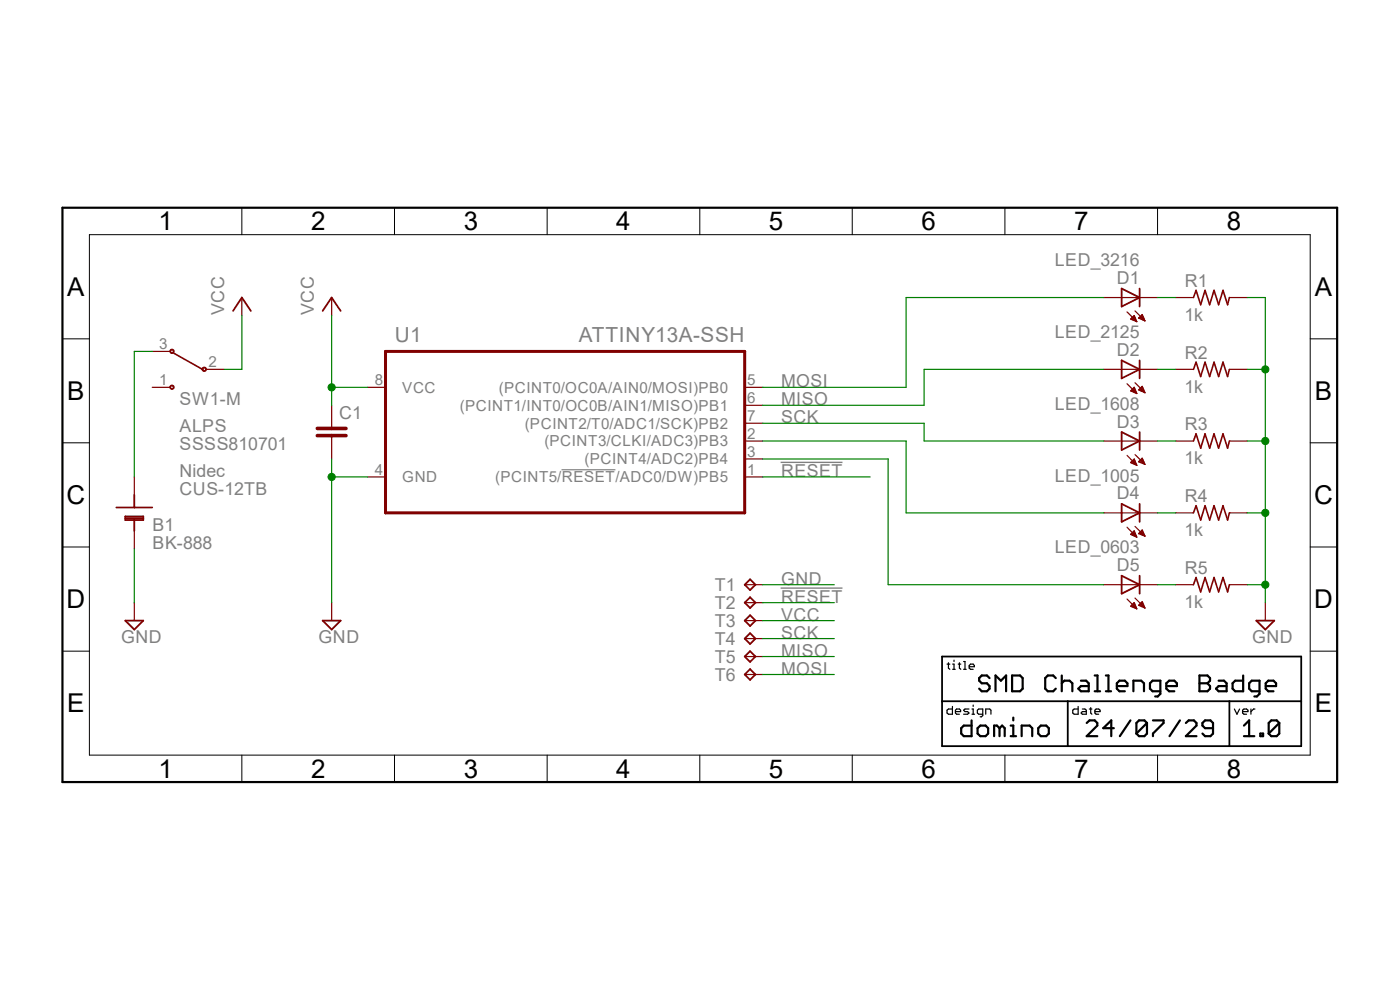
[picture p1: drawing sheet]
<svg xmlns="http://www.w3.org/2000/svg" width="297mm" height="210mm" viewBox="0 0 297 210" stroke-linecap="round" stroke-linejoin="round" font-family="sans-serif">
<path d="M119.1 99.7h11.5" fill="none" stroke="#808080" stroke-width=".25"/>
<path d="M165.6 98.1h13.1M165.6 124.8h13.1" fill="none" stroke="#808080" stroke-width=".3"/>
<g fill="none" stroke="#800000" stroke-width=".25">
<path d="M32.3 74.5h3.8M43.7 78.4h3.8M234.1 78.4h11.5M234.1 63.1h11.5M239.1 66.2l2.1 2M239.9 67.7l.7-.8 .6 1.3zM239.9 67.6h1M240 67.5h.9M240.2 67.8h.8M240.2 67.4h.6M240.4 67.2h.3M240.5 67h.2"/>
<path d="M240.6 68h.5M240.8 66l2.1 2.1M241 68.2h.1M241.6 67.5h1.1M241.6 67.5l1.3 .6M241.6 67.5l.7-.8 .6 1.4M241.7 67.4h.9M241.9 67.2h.6M242 67.6h.7M242.1 67h.3M242.2 66.8h.2M242.4 67.8h.4"/>
<path d="M242.7 68h.2M249.4 78.4h3.8M249.4 63.1h3.8M260.8 78.4h3.8M260.8 63.1h3.8M32.3 82.2h3.8M234.1 93.6h11.5M239.1 81.4l2.1 2.1M239.1 96.6l2.1 2.1M239.9 82.8h1M239.9 98.2h1.1M240 98h.9"/>
<path d="M240.1 83h.9M240.1 82.7h.7M240.2 97.8h.6M240.3 82.5h.5M240.3 98.3h.7M240.3 97.7h.4M240.4 82.3h.3M240.5 83.2h.5M240.5 97.5h.2M240.6 82.2h.1M240.6 82.2l-.7 .7 1.3 .6M240.6 82.2l.6 1.3"/>
<path d="M240.6 97.4l.6 1.3-1.3-.6zM240.7 98.5h.4M240.8 81.2l2.1 2.1M240.8 96.4l2.1 2.1M240.8 83.3h.3M241.1 98.7h.1M241.6 82.7l.7-.7 .6 1.3zM241.6 98l.7-.8 .6 1.3zM241.6 82.7h1.1M241.7 97.8h.9M241.7 98h1M241.8 82.5h.8"/>
<path d="M241.9 82.8h.8M241.9 97.7h.6M241.9 82.3h.6M242 97.5h.5M242.1 82.2h.3M242.1 98.2h.6M242.2 97.4h.2M242.2 83h.6M242.3 82h.1M242.5 98.3h.3M242.6 83.2h.3M242.9 98.5h.1"/>
<path d="M249.4 93.6h3.8M260.8 93.6h3.8M28.5 101.2v3.8M28.5 112.6v3.8M234.1 108.8h11.5M239.1 111.8l2.1 2.2M239.9 113.4l1.3 .6M239.9 113.4l.7-.8 .6 1.4M239.9 113.4h1M240 113.2h.9M240.2 113.5h.8M240.2 113h.6"/>
<path d="M240.4 112.9h.3M240.5 112.7h.2M240.6 113.7h.5M240.8 111.7l2.1 2M241 113.8h.1M241.6 113.2l.7-.8 .6 1.3zM241.6 113.2h1.1M241.7 113h.9M241.9 112.9h.6M242 113.4h.7M242.1 112.7h.3M242.2 112.5h.2"/>
<path d="M242.4 113.5h.4M242.7 113.7h.2M249.4 108.8h3.8M260.8 108.8h3.8M28.5 127.8v3.9M70.4 127.8v3.9M158 131.7h3.8M158 135.5h3.8M158 139.3h3.8M158 127.8h3.8M158 124h3.8M234.1 124h11.5"/>
<path d="M239.1 127.1l2.1 2.1M239.9 128.6l.7-.8 .6 1.4zM239.9 128.5h1M240.1 128.7h.9M240.1 128.4h.7M240.2 128.2h.6M240.4 128h.3M240.5 128.9h.5M240.6 127.9h.1M240.8 126.9l2.1 2.1M240.8 129h.3M241.6 128.4h1.1"/>
<path d="M241.8 128.2h.8M241.9 128.5h.8M241.9 128h.6M242.1 127.9h.3M242.2 128.7h.6M242.3 127.7h.1M242.3 127.6l.6 1.4-1.3-.6zM242.6 128.9h.3M249.4 124h3.8M260.8 124h3.8M268.4 127.8v3.9M158 143.1h3.8"/>
</g>
<g fill="none" stroke="#800000" stroke-width=".38">
<path d="M238 76.5l3.8 1.9-3.8 1.9zM238 61.2l3.8 1.9-3.8 1.9zM241.8 61.2v3.8M241.8 76.5v3.8M238 91.7l3.8 1.9-3.8 1.9zM241.8 91.7v3.8M24.7 107.7h7.6M26.6 109.6h3.8v.7h-3.8zM26.6 109.9h3.8M28.5 105v2.7M28.5 110.3v2.3M238 106.9l3.8 1.9-3.8 1.9z"/>
<path d="M241.8 106.9v3.8M26.6 131.7h3.8l-1.9 1.9zM68.5 131.7h3.8l-1.9 1.9zM158 124l1.1-1.1 1.2 1.1-1.2 1.2zM159.1 130.5l1.2 1.2-1.2 1.1-1.1-1.1zM159.1 134.3l1.2 1.2-1.2 1.1-1.1-1.1zM159.1 138.1l1.2 1.2-1.2 1.1-1.1-1.1zM159.1 126.7l1.2 1.1-1.2 1.2-1.1-1.2zM238 122.1l3.8 1.9-3.8 1.9zM241.8 122.1v3.8M266.5 131.7h3.8l-1.9 1.9zM159.1 141.9l1.2 1.2-1.2 1.1-1.1-1.1z"/>
</g>
<path d="M253.2 78.4l.5-1.6 1 3.1 1-3.1 .9 3.1 1-3.1 .9 3.1 1-3.1 .9 3.1 .4-1.5M253.2 63.1l.5-1.5 1 3 1-3 .9 3 1-3 .9 3 1-3 .9 3 .4-1.5M253.2 93.6l.5-1.6 1 3.1 1-3.1 .9 3.1 1-3.1 .9 3.1 1-3.1 .9 3.1 .4-1.5M253.2 108.8l.5-1.5 1 3 1-3 .9 3 1-3 .9 3 1-3 .9 3 .4-1.5M253.2 124l.5-1.5 1 3.1 1-3.1 .9 3.1 1-3.1 .9 3.1 1-3.1 .9 3.1 .4-1.6" fill="none" stroke="#800000" stroke-width=".34"/>
<path d="M42.9 78.1l.3-.2 .5 .2v.5l-.2 .2h-.3l-.4-.4 .6-.3a.31 .31 0 0 1 .2 .2 .31 .31 0 0 1-.2 .3l-.6-.2z" fill-rule="evenodd" fill="#800000"/>
<path d="M42.9 78.1l.3-.2 .5 .2v.5l-.2 .2h-.3l-.4-.4 .6-.3a.31 .31 0 0 1 .2 .2 .31 .31 0 0 1-.2 .3l-.6-.2z" fill="none" stroke="#800000" stroke-width=".21"/>
<path d="M36.1 81.9l.2-.2 .6 .2v.5l-.3 .2h-.3l-.3-.4h.2l.2-.3a.3 .3 0 0 1 .3 .1 .3 .3 0 0 1 0 .3l-.3 .1-.2-.2h-.2z" fill-rule="evenodd" fill="#800000"/>
<path d="M36.1 81.9l.2-.2 .6 .2v.5l-.3 .2h-.3l-.3-.4h.2l.2-.3a.3 .3 0 0 1 .3 .1 .3 .3 0 0 1 0 .3l-.3 .1-.2-.2h-.2z" fill="none" stroke="#800000" stroke-width=".21"/>
<path d="M36.1 74.3l.2-.2 .6 .2v.5l-.3 .2h-.3l-.3-.5h.2l.2-.2a.3 .3 0 0 1 .3 .1 .3 .3 0 0 1 0 .3l-.3 .1-.2-.3h-.2z" fill-rule="evenodd" fill="#800000"/>
<path d="M36.1 74.3l.2-.2 .6 .2v.5l-.3 .2h-.3l-.3-.5h.2l.2-.2a.3 .3 0 0 1 .3 .1 .3 .3 0 0 1 0 .3l-.3 .1-.2-.3h-.2z" fill="none" stroke="#800000" stroke-width=".21"/>
<path d="M36.9 74.9l6.1 3.5" fill="none" stroke="#800000" stroke-width=".34"/>
<path d="M51.3 63.1v3.8M70.4 63.1v3.8M70.4 86v4.9M70.4 92.4v5M78 82.2h3.8M158 82.2h3.8M158 86h3.8M158 89.8h3.8M158 93.6h3.8M158 97.4h3.8M78 101.2h3.8M158 101.2h3.8" fill="none" stroke="#800000" stroke-width=".25"/>
<path d="M81.8 74.5h76.2v34.3h-76.2z" fill="none" stroke="#800000" stroke-width=".64"/>
<path d="M49.4 66l1.9-2.9 1.9 2.9M68.5 66l1.9-2.9 1.9 2.9" fill="none" stroke="#800000" stroke-width=".38"/>
<path d="M67.3 90.9h6.1M67.3 92.4h6.1" fill="none" stroke="#800000" stroke-width=".76"/>
<g fill="none" stroke="#008000" stroke-width=".25">
<path d="M234.1 78.4h-38.1v7.6h-34.2M234.1 63.1h-41.9v19.1h-30.4M245.6 78.4h3.8M245.6 63.1h3.8M70.4 97.4v30.4M161.8 93.6h30.4v15.2h41.9M161.8 89.8h34.2v3.8h38.1M161.8 97.4h26.6v26.6h45.7M245.6 93.6h3.8M28.5 116.4v11.4M70.4 101.2h7.6M245.6 108.8h3.8"/>
<path d="M161.8 139.3h15.2M161.8 135.5h15.2M245.6 124h3.8M161.8 143.1h15.2"/>
</g>
<circle cx="70.4" cy="101.2" r=".76" fill="#008000"/>
<circle cx="70.4" cy="101.2" r=".76" fill="none" stroke="#008000" stroke-width=".21"/>
<path d="M264.6 78.4h3.8v49.4M264.6 93.6h3.8" fill="none" stroke="#008000" stroke-width=".25"/>
<circle cx="268.4" cy="93.6" r=".76" fill="#008000"/>
<circle cx="268.4" cy="93.6" r=".76" fill="none" stroke="#008000" stroke-width=".21"/>
<path d="M264.6 108.8h3.8" fill="none" stroke="#008000" stroke-width=".25"/>
<circle cx="268.4" cy="108.8" r=".76" fill="#008000"/>
<circle cx="268.4" cy="108.8" r=".76" fill="none" stroke="#008000" stroke-width=".21"/>
<path d="M264.6 124h3.8" fill="none" stroke="#008000" stroke-width=".25"/>
<circle cx="268.4" cy="124" r=".76" fill="#008000"/>
<circle cx="268.4" cy="124" r=".76" fill="none" stroke="#008000" stroke-width=".21"/>
<path d="M264.6 63.1h3.8v15.3" fill="none" stroke="#008000" stroke-width=".25"/>
<circle cx="268.4" cy="78.4" r=".76" fill="#008000"/>
<circle cx="268.4" cy="78.4" r=".76" fill="none" stroke="#008000" stroke-width=".21"/>
<path d="M32.3 74.5h-3.8v26.7M51.3 66.9v11.5h-3.8M70.4 66.9v19.1M70.4 82.2h7.6M161.8 124h15.2M161.8 131.7h15.2" fill="none" stroke="#008000" stroke-width=".25"/>
<circle cx="70.4" cy="82.2" r=".76" fill="#008000"/>
<circle cx="70.4" cy="82.2" r=".76" fill="none" stroke="#008000" stroke-width=".21"/>
<path d="M161.8 101.2h22.8M161.8 127.8h15.2" fill="none" stroke="#008000" stroke-width=".25"/>
<path d="M199.9 139.3h76.2v19h-76.2zM199.9 148.8h76.2M226.5 148.8v9.5M260.8 148.8v9.5" fill="none" stroke="#000" stroke-width=".38"/>
<g fill="none" stroke="#000" stroke-width=".47">
<path d="M13.3 44.1h270.4v121.8h-270.4zM206.1 152.8v3.4h-1.6l-.6-.6v-1.1l.6-.6h1.6M207.4 154.5l.6-.6h1.1l.5 .6v1.1l-.5 .6h-1.1l-.6-.6zM209.9 143.8l-.5-.5h-1.1l-.6 .5v.6l.6 .5h1.1l.5 .6v.6l-.5 .5h-1.1l-.6-.5M211.2 146.6v-3.3l1.1 1.1 1.1-1.1v3.3M212 154.5l-.5-.6h-.6v2.3M212 154.5v1.7M212 154.5l.6-.6 .5 .6v1.7M214.4 156.2h1.2M214.4 153.9h.6v2.3M214.7 143.3h1.7l.6 .5v2.3l-.6 .5h-1.7zM215 152.2v.6"/>
<path d="M216.7 156.2v-2.3h1.7l.6 .6v1.7M220.3 154.5l.5-.6h1.2l.5 .6v1.1l-.5 .6h-1.2l-.5-.6zM224 143.8l-.6-.5h-1.1l-.6 .5v2.3l.6 .5h1.1l.6-.5M225.3 143.3v3.3M225.3 144.9l.5-.5h1.1l.6 .5v1.7M229.3 144.4h1.1l.6 .5v1.7h-1.7l-.5-.5 .5-.6h1.7M230.5 153.4l.6-.6h1.1l.6 .6v.5l-2.3 2.3h2.3M232.2 143.3h.6v3.3M232.2 146.6h1.2M234.6 143.3h.6v3.3M234.6 146.6h1.1M236.3 154.5h-2.2l1.7-1.7v3.4"/>
<path d="M236.9 145.5h2.3v-.6l-.6-.5h-1.1l-.6 .5v1.2l.6 .5h1.1M239.8 152.8l-2.2 3.4M240.5 146.6v-2.2h1.6l.6 .5v1.7M243.3 153.4v2.2l-.5 .6h-1.2l-.5-.6M243.3 153.4l-.5-.6h-1.2l-.5 .6v2.2M243.3 153.4l-2.2 2.2M244.6 152.8h2.2v.6l-2.2 2.2v.6M246.2 146.6h-1.7l-.5-.5v-1.2l.5-.5h1.7v2.8l-.6 .5h-.5M247.4 145.5h2.3v-.6l-.6-.5h-1.1l-.6 .5v1.2l.6 .5h1.1M250.3 152.8l-2.2 3.4M251.6 153.4l.6-.6h1.1l.5 .6v.5l-2.2 2.3h2.2M254.5 143.3h1.7l.5 .5v.6l-.5 .5 .5 .6v.6l-.5 .5h-1.7z"/>
<path d="M254.5 144.9h1.7M257.3 154.5h-1.6l-.6-.6v-.5l.6-.6h1.1l.5 .6v2.2l-.5 .6h-1.1l-.6-.6M258.5 144.4h1.2l.5 .5v1.7h-1.7l-.5-.5 .5-.6h1.7M263.7 143.3v3.3h-1.7l-.5-.5v-1.2l.5-.5h1.7M263.9 153.9l1.1-1.1v3.4M263.9 156.2h2.2M267.2 146.6h-1.6l-.6-.5v-1.2l.6-.5h1.6v2.8l-.5 .5h-.6M267.4 155.6h.6v.6h-.6zM268.5 145.5h2.2v-.6l-.5-.5h-1.1l-.6 .5v1.2l.6 .5h1.1M271.4 153.4v2.2l-.6 .6h-1.1l-.5-.6M271.4 153.4l-.6-.6h-1.1l-.5 .6v2.2M271.4 153.4l-2.2 2.2"/>
</g>
<g fill="none" stroke="#000" stroke-width=".25">
<path d="M200.9 140.9h.6M201.2 140.6v1.1l.3 .3M202.1 149.9v1.6h-.9l-.3-.2v-.6l.3-.3h.9M202.1 140.9h.3v1.1M202.1 142h.5M202.4 140v.3M202.7 151h1.1v-.3l-.3-.3h-.6l-.2 .3v.6l.2 .2h.6M203.3 140.9h.5M203.5 140.6v1.1l.3 .3M204.4 142h.6M204.4 140.3h.3v1.7M205.6 150.4h-.9l-.3 .3 .3 .3h.6l.3 .3-.3 .2h-.9"/>
<path d="M205.6 141.4h1.1v-.2l-.2-.3h-.6l-.3 .3v.5l.3 .3h.6M206.2 151.5h.6M206.2 150.4h.3v1.1M206.5 149.6v.3M208.5 151.5h-.9l-.3-.2v-.6l.3-.3h.9v1.4l-.3 .3h-.3M209.1 151.5v-1.1h.9l.2 .3v.8M228.7 149.9v1.6h-.8l-.3-.2v-.6l.3-.3h.8M229.6 150.4h.6l.3 .3v.8h-.9l-.2-.2 .2-.3h.9M231.1 150.4h.5M231.4 150.1v1.2l.2 .2M232.3 151h1.1v-.3l-.3-.3h-.6l-.2 .3v.6l.2 .2h.6M261.9 150.4l.5 1.1 .6-1.1"/>
<path d="M263.6 151h1.2v-.3l-.3-.3h-.6l-.3 .3v.6l.3 .2h.6M265.4 150.4v1.1M266.2 150.4h-.3l-.5 .6"/>
</g>
<g fill="none" stroke="#000" stroke-width=".21">
<path d="M19 49.8h259v110.4h-259zM51.3 44.1v5.7M83.7 44.1v5.7M116.1 44.1v5.7M148.5 44.1v5.7M180.8 44.1v5.7M213.2 44.1v5.7M245.6 44.1v5.7M13.3 71.9h5.7M278 71.9h5.7M13.3 93.9h5.7M278 93.9h5.7"/>
<path d="M13.3 116h5.7M278 116h5.7M13.3 138.1h5.7M278 138.1h5.7M51.3 160.2v5.7M83.7 160.2v5.7M116.1 160.2v5.7M148.5 160.2v5.7M180.8 160.2v5.7M213.2 160.2v5.7M245.6 160.2v5.7"/>
</g>
<g font-size="5.5">
<text x="33.6" y="48.9">1</text>
<text x="66" y="48.9">2</text>
<text x="98.4" y="48.9">3</text>
<text x="130.7" y="48.9">4</text>
<text x="163.1" y="48.9">5</text>
<text x="195.5" y="48.9">6</text>
<text x="227.9" y="48.9">7</text>
<text x="260.2" y="48.9">8</text>
<text x="14.2" y="62.8">A</text>
<text x="278.9" y="62.8">A</text>
<text x="14.2" y="84.9">B</text>
<text x="278.9" y="84.9">B</text>
<text x="14.1" y="106.9">C</text>
<text x="278.8" y="106.9">C</text>
<text x="14.1" y="129">D</text>
<text x="278.8" y="129">D</text>
<text x="14.2" y="151.1">E</text>
<text x="278.9" y="151.1">E</text>
<text x="33.6" y="165">1</text>
<text x="66" y="165">2</text>
<text x="98.4" y="165">3</text>
<text x="130.7" y="165">4</text>
<text x="163.1" y="165">5</text>
<text x="195.5" y="165">6</text>
<text x="227.9" y="165">7</text>
<text x="260.2" y="165">8</text>
</g>
<g font-size="4.4" fill="#808080">
<text x="83.8" y="72.6">U1</text>
<text x="122.8" y="72.6">ATTINY13A-SSH</text>
</g>
<g font-size="3.8" fill="#808080">
<text x="223.8" y="56.5">LED_3216</text>
<text x="236.9" y="60.3">D1</text>
<text x="251.4" y="60.9">R1</text>
<text x="47.5" y="66.8" transform="rotate(-90 47.5 66.8)">VCC</text>
<text x="66.5" y="66.8" transform="rotate(-90 66.5 66.8)">VCC</text>
<text x="223.8" y="71.7">LED_2125</text>
<text x="251.3" y="68.1">1k</text>
<text x="236.9" y="75.5">D2</text>
<text x="251.4" y="76.1">R2</text>
<text x="165.7" y="82.2">MOSI</text>
<text x="251.3" y="83.3">1k</text>
<text x="38.1" y="86">SW1-M</text>
<text x="72" y="88.8">C1</text>
<text x="165.7" y="86">MISO</text>
<text x="165.7" y="89.8">SCK</text>
<text x="223.8" y="86.9">LED_1608</text>
<text x="38.1" y="91.7">ALPS</text>
<text x="38.1" y="95.5">SSSS810701</text>
<text x="236.9" y="90.7">D3</text>
<text x="251.4" y="91.3">R3</text>
<text x="38.1" y="101.2">Nidec</text>
<text x="165.7" y="101.2">RESET</text>
<text x="251.3" y="98.5">1k</text>
<text x="38.1" y="105">CUS-12TB</text>
<text x="223.8" y="102.2">LED_1005</text>
<text x="236.9" y="106">D4</text>
<text x="251.4" y="106.6">R4</text>
<text x="32.4" y="112.6">B1</text>
<text x="251.3" y="113.7">1k</text>
<text x="32.4" y="116.4">BK-888</text>
<text x="223.8" y="117.4">LED_0603</text>
<text x="151.7" y="125.3">T1</text>
<text x="165.7" y="124">GND</text>
<text x="236.9" y="121.2">D5</text>
<text x="251.4" y="121.8">R5</text>
<text x="151.7" y="129.2">T2</text>
<text x="165.7" y="131.7">VCC</text>
<text x="165.7" y="127.8">RESET</text>
<text x="251.3" y="129">1k</text>
<text x="25.7" y="136.4">GND</text>
<text x="67.6" y="136.4">GND</text>
<text x="151.7" y="133">T3</text>
<text x="151.7" y="136.8">T4</text>
<text x="165.7" y="135.5">SCK</text>
<text x="265.7" y="136.4">GND</text>
<text x="151.7" y="140.6">T5</text>
<text x="165.7" y="143.1">MOSI</text>
<text x="165.7" y="139.3">MISO</text>
<text x="151.7" y="144.4">T6</text>
</g>
<g font-size="3.2" fill="#808080">
<text x="33.8" y="74">3</text>
<text x="44.2" y="77.8">2</text>
<text x="33.8" y="81.6">1</text>
<text x="79.5" y="81.6">8</text>
<text x="85.3" y="83.3">VCC</text>
<text x="105.8" y="83.3">(PCINT0/OC0A/AIN0/MOSI)PB0</text>
<text x="158.5" y="81.6">5</text>
<text x="97.6" y="87.1">(PCINT1/INT0/OC0B/AIN1/MISO)PB1</text>
<text x="158.5" y="85.4">6</text>
<text x="158.5" y="89.2">7</text>
<text x="111.3" y="90.9">(PCINT2/T0/ADC1/SCK)PB2</text>
<text x="115.5" y="94.7">(PCINT3/CLKI/ADC3)PB3</text>
<text x="158.5" y="93">2</text>
<text x="79.5" y="100.7">4</text>
<text x="124" y="98.5">(PCINT4/ADC2)PB4</text>
<text x="158.5" y="96.9">3</text>
<text x="158.5" y="100.7">1</text>
<text x="85.3" y="102.3">GND</text>
<text x="105.1" y="102.3">(PCINT5/RESET/ADC0/DW)PB5</text>
</g>
</svg>
